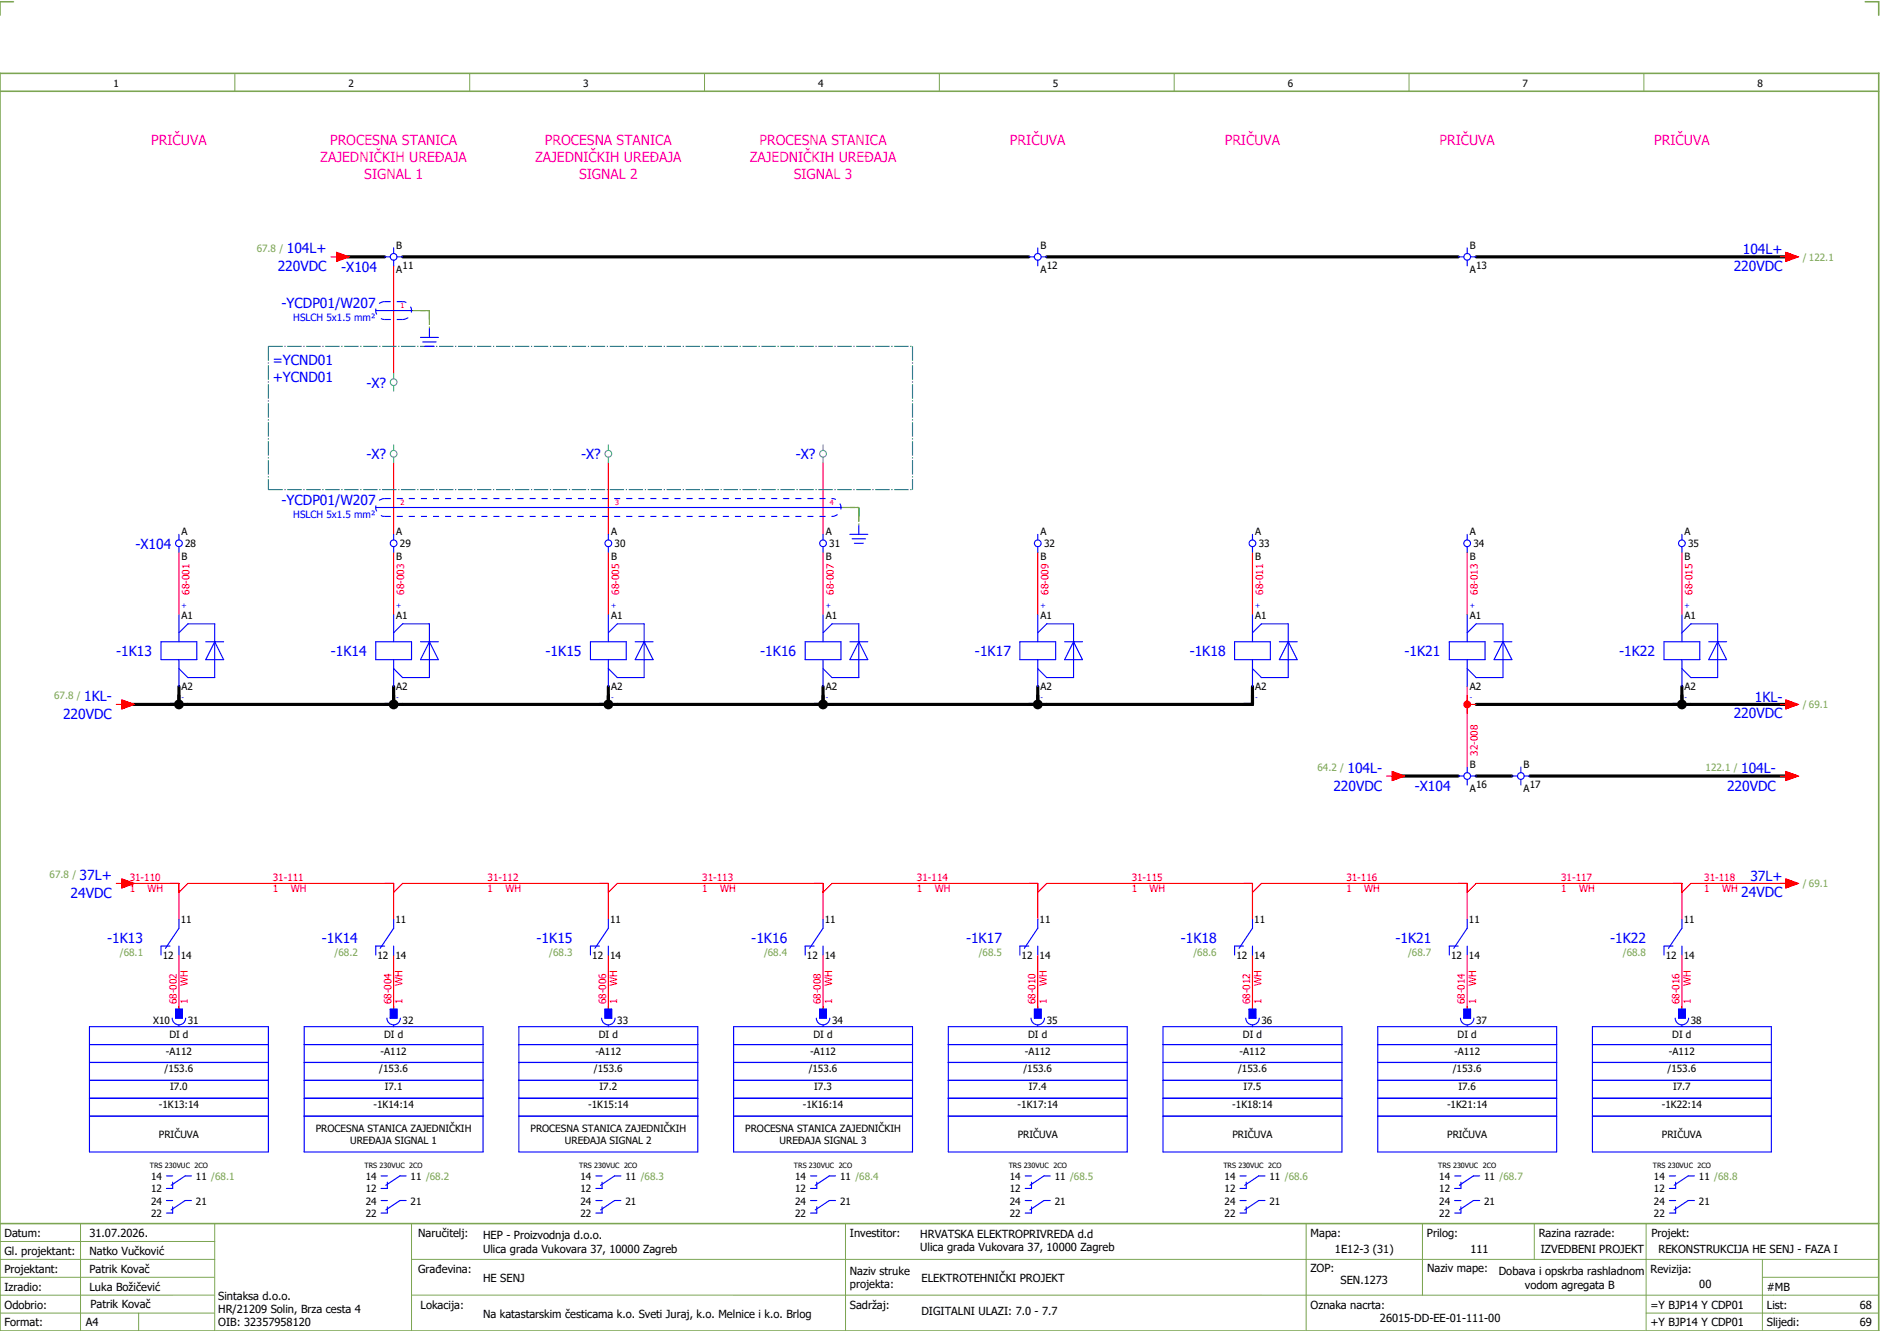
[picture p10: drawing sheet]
<svg xmlns="http://www.w3.org/2000/svg" width="421mm" height="297mm" viewBox="0 0 421 297" stroke-linecap="round" stroke-linejoin="round" font-family="sans-serif">
<path d="M0 16.4h420v281h-420zM3 .4h-3v3M417 .4h3v3M0 20.4h420M0 273.4h420" fill="none" stroke="#7ca552" stroke-width=".35"/>
<g fill="none" stroke="#7ca552" stroke-width=".22">
<path d="M52.5 16.4v4M105 16.4v4M157.5 16.4v4M210 16.4v4M262.5 16.4v4M315 16.4v4M367.5 16.4v4M0 277.4h48M18 273.4v24M48 273.4v24M92 273.4v24M189 273.4v24"/>
<path d="M292 273.4v23.8M318 273.4v16M343 273.4v8M368 273.4v23.8M0 281.4h48M0 285.4h47.8M0 293.4h47.8M31 293.4v4M47.8 289.4h-47.8M92 281.4h328M92 289.4h328M368 293.4h52"/>
<path d="M394 285.4h26M394 281.4v15.8"/>
</g>
<g fill="none" stroke="#f00" stroke-width=".25">
<path d="M88 59.4v24M88 103.4v16M136 103.4v16M184 103.4v16M40 123.4v14M88 123.4v14M136 123.4v14M184 123.4v14M232 123.4v14M280 123.4v14M328 123.4v14M376 123.4v14"/>
<path d="M328 153.4v18M328 157.4h2M28 197.4h12v8M40 199.4l2-2h46v8M88 199.4l2-2h46v8M136 199.4l2-2h46v8M184 199.4l2-2h46v8M232 199.4l2-2h46v8M280 199.4l2-2h46v8M328 199.4l2-2h46v8M400 197.4h-22l-2 2M40 213.4v12"/>
<path d="M88 213.4v12M136 213.4v12M184 213.4v12M232 213.4v12M280 213.4v12M328 213.4v12M376 213.4v12"/>
</g>
<g fill="none" stroke="#000" stroke-width=".7">
<path d="M76 57.4h10M90 57.4h140M234 57.4h92M330 57.4h70M40 153.4v4M88 153.4v4M136 153.4v4M184 153.4v4M232 153.4v4M280 153.4v4h-252M330 157.4h70M376 153.4v4"/>
<path d="M312 173.4h14M330 173.4h8M342 173.4h58"/>
</g>
<path d="M92 69.4h4M96 69.4v4M188 113.4h4M192 113.4v4" fill="none" stroke="#00be00" stroke-width=".25" stroke-dasharray="3.2 .4 .3 .4" stroke-linecap="butt"/>
<g fill="#000">
<circle cx="40" cy="157.4" r="1.1"/>
<circle cx="88" cy="157.4" r="1.1"/>
<circle cx="136" cy="157.4" r="1.1"/>
<circle cx="184" cy="157.4" r="1.1"/>
<circle cx="232" cy="157.4" r="1.1"/>
<circle cx="376" cy="157.4" r="1.1"/>
</g>
<circle cx="328" cy="157.4" r=".88" fill="#f00"/>
<path d="M94 69.4h2M96 69.4v2M190 113.4h2M192 113.4v2" fill="none" stroke="#00be00" stroke-width=".25" stroke-dasharray="3.2 .4 .3 .4" stroke-linecap="butt"/>
<g fill="none" stroke="#00f" stroke-width=".25">
<path d="M86 57.4h1.3M88 55.4v1.2M88 58.1v1.3M88.8 57.4h1.2M230 57.4h1.3M232 55.4v1.2M232 58.1v1.3M232.8 57.4h1.2M326 57.4h1.3M328 55.4v1.2M328 58.1v1.3M328.8 57.4h1.2"/>
<path d="M84 69.4h8M94 75.4h4M94.5 76.4h3M95 77.4h2M96 73.4v2M40 119.4v1.2M84 113.4h104M88 119.4v1.2M136 119.4v1.2M184 119.4v1.2M190 119.4h4M192 117.4v2"/>
<path d="M232 119.4v1.2M280 119.4v1.2M328 119.4v1.2M376 119.4v1.2M40 122.1v1.3M40 137.4v6M88 122.1v1.3M88 137.4v6M136 122.1v1.3M136 137.4v6M184 122.1v1.3M184 137.4v6"/>
<path d="M190.5 120.4h3M191 121.4h2M232 122.1v1.3M232 137.4v6M280 122.1v1.3M280 137.4v6M328 122.1v1.3M328 137.4v6M376 122.1v1.3M376 137.4v6M36 143.4h8v4h-8zM40 147.4v6"/>
<path d="M40 141.4l2-2h6v12h-6l-2-2M46 143.4h4M48 143.4h.1M48 143.4l2 4h-4zM84 143.4h8v4h-8zM88 147.4v6M88 141.4l2-2h6v12h-6l-2-2M94 143.4h4M96 143.4h.1M96 143.4l2 4h-4zM132 143.4h8v4h-8zM136 147.4v6"/>
<path d="M136 141.4l2-2h6v12h-6l-2-2M142 143.4h4M144 143.4h.1M144 143.4l2 4h-4zM180 143.4h8v4h-8zM184 147.4v6M184 141.4l2-2h6v12h-6l-2-2M190 143.4h4M192 143.4h.1M192 143.4l2 4h-4zM228 143.4h8v4h-8zM232 147.4v6"/>
<path d="M232 141.4l2-2h6v12h-6l-2-2M238 143.4h4M240 143.4h.1M240 143.4l2 4h-4zM276 143.4h8v4h-8zM280 147.4v6M280 141.4l2-2h6v12h-6l-2-2M286 143.4h4M288 143.4h.1M288 143.4l2 4h-4zM324 143.4h8v4h-8zM328 147.4v6"/>
<path d="M328 141.4l2-2h6v12h-6l-2-2M334 143.4h4M336 143.4h.1M336 143.4l2 4h-4zM372 143.4h8v4h-8zM376 147.4v6M376 141.4l2-2h6v12h-6l-2-2M382 143.4h4M384 143.4h.1M384 143.4l2 4h-4zM326 173.4h1.3M328 171.4v1.2"/>
<path d="M328 174.1v1.3M328.8 173.4h1.2M338 173.4h1.3M340 171.4v1.2M340 174.1v1.3M340.8 173.4h1.2M38 211.4h-2v2M40 211.4v2M40 205.4v2l-3 4.5M86 211.4h-2v2M88 211.4v2M88 205.4v2l-3 4.5"/>
<path d="M134 211.4h-2v2M136 211.4v2M136 205.4v2l-3 4.5M182 211.4h-2v2M184 211.4v2M184 205.4v2l-3 4.5M230 211.4h-2v2M232 211.4v2M232 205.4v2l-3 4.5M278 211.4h-2v2M280 211.4v2M280 205.4v2l-3 4.5"/>
<path d="M326 211.4h-2v2M328 211.4v2M328 205.4v2l-3 4.5M374 211.4h-2v2M376 211.4v2M376 205.4v2l-3 4.5M20 237.4h40M20 229.4h40v28h-40zM20 233.4h40M38.5 227.5a1.5 1.5 0 0 0 1.5 1.5 1.5 1.5 0 0 0 1.5-1.5M39.3 225.5h1.5v2h-1.5zM40 229.1v.3"/>
<path d="M68 237.4h40M68 233.4h40M68 229.4h40v28h-40zM86.5 227.5a1.5 1.5 0 0 0 1.5 1.5 1.5 1.5 0 0 0 1.5-1.5M87.3 225.5h1.5v2h-1.5zM88 229.1v.3M116 237.4h40M116 233.4h40M116 229.4h40v28h-40zM134.5 227.5a1.5 1.5 0 0 0 1.5 1.5 1.5 1.5 0 0 0 1.5-1.5M135.3 225.5h1.5v2h-1.5zM136 229.1v.3"/>
<path d="M164 237.4h40M164 233.4h40M164 229.4h40v28h-40zM182.5 227.5a1.5 1.5 0 0 0 1.5 1.5 1.5 1.5 0 0 0 1.5-1.5M183.3 225.5h1.5v2h-1.5zM184 229.1v.3M212 237.4h40M212 233.4h40M212 229.4h40v28h-40zM230.5 227.5a1.5 1.5 0 0 0 1.5 1.5 1.5 1.5 0 0 0 1.5-1.5M231.3 225.5h1.5v2h-1.5zM232 229.1v.3"/>
<path d="M260 237.4h40M260 233.4h40M260 229.4h40v28h-40zM278.5 227.5a1.5 1.5 0 0 0 1.5 1.5 1.5 1.5 0 0 0 1.5-1.5M279.3 225.5h1.5v2h-1.5zM280 229.1v.3M308 237.4h40M308 233.4h40M308 229.4h40v28h-40zM326.5 227.5a1.5 1.5 0 0 0 1.5 1.5 1.5 1.5 0 0 0 1.5-1.5M327.3 225.5h1.5v2h-1.5zM328 229.1v.3"/>
<path d="M356 237.4h40M356 233.4h40M356 229.4h40v28h-40zM374.5 227.5a1.5 1.5 0 0 0 1.5 1.5 1.5 1.5 0 0 0 1.5-1.5M375.2 225.5h1.5v2h-1.5zM376 229.1v.3M20 249.4h40M20 245.4h40M20 241.4h40M68 249.4h40M68 245.4h40M68 241.4h40"/>
<path d="M116 249.4h40M116 245.4h40M116 241.4h40M164 249.4h40M164 245.4h40M164 241.4h40M212 249.4h40M212 245.4h40M212 241.4h40M260 249.4h40M260 245.4h40M260 241.4h40"/>
<path d="M308 249.4h40M308 245.4h40M308 241.4h40M356 249.4h40M356 245.4h40M356 241.4h40M37.2 262.7h1.4M37.2 268.2h1.4M38.6 264.1v1.4h-1.4M38.6 269.6v1.4h-1.4M42.8 262.7h-1.4l-3.1 2.1M42.8 268.2h-1.4l-3.1 2.1"/>
<path d="M85.2 262.7h1.4M85.2 268.2h1.4M86.6 264.1v1.4h-1.4M86.6 269.6v1.4h-1.4M90.8 262.7h-1.4l-3.1 2.1M90.8 268.2h-1.4l-3.1 2.1M133.2 262.7h1.4M133.2 268.2h1.4M134.6 264.1v1.4h-1.4M134.6 269.6v1.4h-1.4M138.8 262.7h-1.4l-3.1 2.1M138.8 268.2h-1.4l-3.1 2.1"/>
<path d="M181.2 262.7h1.4M181.2 268.2h1.4M182.6 264.1v1.4h-1.4M182.6 269.6v1.4h-1.4M186.8 262.7h-1.4l-3.1 2.1M186.8 268.2h-1.4l-3.1 2.1M229.2 262.7h1.4M229.2 268.2h1.4M230.6 264.1v1.4h-1.4M230.6 269.6v1.4h-1.4M234.8 262.7h-1.4l-3.1 2.1M234.8 268.2h-1.4l-3.1 2.1"/>
<path d="M277.2 262.7h1.4M277.2 268.2h1.4M278.6 264.1v1.4h-1.4M278.6 269.6v1.4h-1.4M282.8 262.7h-1.4l-3.1 2.1M282.8 268.2h-1.4l-3.1 2.1M325.2 262.7h1.4M325.2 268.2h1.4M326.6 264.1v1.4h-1.4M326.6 269.6v1.4h-1.4M330.8 262.7h-1.4l-3.1 2.1M330.8 268.2h-1.4l-3.1 2.1"/>
<path d="M373.2 262.7h1.4M373.2 268.2h1.4M374.6 264.1v1.4h-1.4M374.6 269.6v1.4h-1.4M378.8 262.7h-1.4l-3.1 2.1M378.8 268.2h-1.4l-3.1 2.1"/>
<circle cx="88" cy="57.4" r=".75"/>
<circle cx="232" cy="57.4" r=".75"/>
<circle cx="328" cy="57.4" r=".75"/>
<circle cx="40" cy="121.4" r=".75"/>
<circle cx="88" cy="121.4" r=".75"/>
<circle cx="136" cy="121.4" r=".75"/>
<circle cx="184" cy="121.4" r=".75"/>
<circle cx="232" cy="121.4" r=".75"/>
<circle cx="280" cy="121.4" r=".75"/>
<circle cx="328" cy="121.4" r=".75"/>
<circle cx="376" cy="121.4" r=".75"/>
<circle cx="328" cy="173.4" r=".75"/>
<circle cx="340" cy="173.4" r=".75"/>
</g>
<g fill="none" stroke="#f00" stroke-width=".25">
<path d="M74 57.4h1.2M75.2 56.4l2.8 1-2.8 1zM398 57.4h1.2M399.2 56.4l2.8 1-2.8 1zM26 157.4h1.3M27.3 156.4l2.7 1-2.7 1zM398 157.4h1.2M399.2 156.4l2.8 1-2.8 1zM310 173.4h1.3M311.3 172.4l2.7 1-2.7 1zM398 173.4h1.2M399.2 172.4l2.8 1-2.8 1z"/>
<path d="M26 197.4h1.3M27.3 196.4l2.7 1-2.7 1zM398 197.4h1.2M399.2 196.4l2.8 1-2.8 1zM40 224.9v.5M88 224.9v.5M136 224.9v.5M184 224.9v.5M232 224.9v.5M280 224.9v.5M328 224.9v.5M376 224.9v.5"/>
</g>
<g fill="#00f" stroke="#00f" stroke-width=".22">
<path d="M39.3 225.5h1.5v2h-1.5z"/>
<path d="M87.3 225.5h1.5v2h-1.5z"/>
<path d="M135.3 225.5h1.5v2h-1.5z"/>
<path d="M183.3 225.5h1.5v2h-1.5z"/>
<path d="M231.3 225.5h1.5v2h-1.5z"/>
<path d="M279.3 225.5h1.5v2h-1.5z"/>
<path d="M327.3 225.5h1.5v2h-1.5z"/>
<path d="M375.2 225.5h1.5v2h-1.5z"/>
</g>
<path d="M60 77.4h144M60 77.4v32M204 77.4v32M60 109.4h144" fill="none" stroke="#007f7f" stroke-width=".25" stroke-dasharray="3.2 .4 .3 .4" stroke-linecap="butt"/>
<g fill="none" stroke="#52a5a5" stroke-width=".25">
<path d="M88 83.4v1.2M88 86.1v1.3M88 99.4v1.2M136 99.4v1.2M184 99.4v1.2M88 102.1v1.3M136 102.1v1.3M184 102.1v1.3"/>
<circle cx="88" cy="85.4" r=".75"/>
<circle cx="88" cy="101.4" r=".75"/>
<circle cx="136" cy="101.4" r=".75"/>
<circle cx="184" cy="101.4" r=".75"/>
</g>
<path d="M86 71.4h4M86 67.4h4M86 67.4a2 2 0 0 0-2 2 2 2 0 0 0 2 2M90 71.4a2 2 0 0 0 2-2 2 2 0 0 0-2-2M86 115.4h100M86 111.4h100M86 111.4a2 2 0 0 0-2 2 2 2 0 0 0 2 2M186 115.4a2 2 0 0 0 2-2 2 2 0 0 0-2-2" fill="none" stroke="#00f" stroke-width=".25" stroke-dasharray="1.4 1.4" stroke-linecap="butt"/>
<g fill="#f00" stroke="#f00" stroke-width=".22">
<path d="M75.2 56.4l2.8 1-2.8 1z"/>
<path d="M399.2 196.4l2.8 1-2.8 1z"/>
<path d="M399.2 156.4l2.8 1-2.8 1z"/>
<path d="M27.3 196.4l2.7 1-2.7 1z"/>
<path d="M27.3 156.4l2.7 1-2.7 1z"/>
<path d="M311.3 172.4l2.7 1-2.7 1z"/>
<path d="M399.2 56.4l2.8 1-2.8 1z"/>
<path d="M399.2 172.4l2.8 1-2.8 1z"/>
</g>
<g font-size="3.1" fill="#f0f">
<text x="33.8" y="32.5">PRIČUVA</text>
<text x="73.8" y="32.5">PROCESNA STANICA</text>
<text x="121.8" y="32.5">PROCESNA STANICA</text>
<text x="169.8" y="32.5">PROCESNA STANICA</text>
<text x="225.8" y="32.5">PRIČUVA</text>
<text x="273.8" y="32.5">PRIČUVA</text>
<text x="321.8" y="32.5">PRIČUVA</text>
<text x="369.8" y="32.5">PRIČUVA</text>
<text x="71.6" y="36.3">ZAJEDNIČKIH UREĐAJA</text>
<text x="81.4" y="40">SIGNAL 1</text>
<text x="119.6" y="36.3">ZAJEDNIČKIH UREĐAJA</text>
<text x="129.4" y="40">SIGNAL 2</text>
<text x="167.6" y="36.3">ZAJEDNIČKIH UREĐAJA</text>
<text x="177.4" y="40">SIGNAL 3</text>
</g>
<g font-size="3.1" fill="#00f">
<text x="64.1" y="56.6">104L+</text>
<text x="389.6" y="56.8">104L+</text>
<text x="62.1" y="60.6">220VDC</text>
<text x="76.3" y="60.7">-X104</text>
<text x="387.6" y="60.5">220VDC</text>
<text x="62.9" y="68.8">-YCDP01/W207</text>
<text x="61" y="81.5">=YCND01</text>
<text x="61" y="85.3">+YCND01</text>
<text x="81.9" y="86.6">-X?</text>
<text x="81.9" y="102.6">-X?</text>
<text x="129.9" y="102.6">-X?</text>
<text x="177.9" y="102.6">-X?</text>
<text x="62.9" y="112.8">-YCDP01/W207</text>
<text x="30.3" y="122.6">-X104</text>
<text x="26" y="146.6">-1K13</text>
<text x="74" y="146.6">-1K14</text>
<text x="122" y="146.6">-1K15</text>
<text x="170" y="146.6">-1K16</text>
<text x="218" y="146.6">-1K17</text>
<text x="266" y="146.6">-1K18</text>
<text x="314" y="146.6">-1K21</text>
<text x="362" y="146.6">-1K22</text>
<text x="14.1" y="160.6">220VDC</text>
<text x="18.8" y="156.6">1KL-</text>
<text x="387.6" y="160.5">220VDC</text>
<text x="392.3" y="156.8">1KL-</text>
<text x="301.2" y="172.6">104L-</text>
<text x="389.2" y="172.6">104L-</text>
<text x="298.1" y="176.6">220VDC</text>
<text x="316.3" y="176.7">-X104</text>
<text x="386.1" y="176.6">220VDC</text>
<text x="17.8" y="196.6">37L+</text>
<text x="391.3" y="196.8">37L+</text>
<text x="15.8" y="200.6">24VDC</text>
<text x="389.3" y="200.5">24VDC</text>
<text x="24" y="210.6">-1K13</text>
<text x="72" y="210.6">-1K14</text>
<text x="120" y="210.6">-1K15</text>
<text x="168" y="210.6">-1K16</text>
<text x="216" y="210.6">-1K17</text>
<text x="264" y="210.6">-1K18</text>
<text x="312" y="210.6">-1K21</text>
<text x="360" y="210.6">-1K22</text>
</g>
<g font-size="2.5">
<text x="1" y="276.4">Datum:</text>
<text x="1" y="280.4">Gl. projektant:</text>
<text x="20" y="276.4">31.07.2026.</text>
<text x="20" y="280.4">Natko Vučković</text>
<text x="93.5" y="276.4">Naručitelj:</text>
<text x="108" y="276.9">HEP - Proizvodnja d.o.o.</text>
<text x="108" y="279.9">Ulica grada Vukovara 37, 10000 Zagreb</text>
<text x="190" y="276.4">Investitor:</text>
<text x="205.7" y="276.6">HRVATSKA ELEKTROPRIVREDA d.d</text>
<text x="205.7" y="279.6">Ulica grada Vukovara 37, 10000 Zagreb</text>
<text x="293" y="276.4">Mapa:</text>
<text x="298.4" y="279.9">1E12-3 (31)</text>
<text x="319" y="276.4">Prilog:</text>
<text x="328.7" y="279.9">111</text>
<text x="344" y="276.4">Razina razrade:</text>
<text x="344.4" y="279.9">IZVEDBENI PROJEKT</text>
<text x="369.2" y="276.3">Projekt:</text>
<text x="370.8" y="279.9">REKONSTRUKCIJA HE SENJ - FAZA I</text>
<text x="1" y="284.4">Projektant:</text>
<text x="20" y="284.4">Patrik Kovač</text>
<text x="93.5" y="284.4">Građevina:</text>
<text x="108" y="286.4">HE SENJ</text>
<text x="190" y="284.9">Naziv struke</text>
<text x="190" y="287.9">projekta:</text>
<text x="206" y="286.5">ELEKTROTEHNIČKI PROJEKT</text>
<text x="293" y="284.3">ZOP:</text>
<text x="299.7" y="286.9">SEN.1273</text>
<text x="319" y="284.3">Naziv mape:</text>
<text x="335.1" y="285">Dobava i opskrba rashladnom</text>
<text x="340.9" y="288">vodom agregata B</text>
<text x="369" y="284.4">Revizija:</text>
<text x="379.9" y="287.9">00</text>
<text x="1" y="288.4">Izradio:</text>
<text x="1" y="292.4">Odobrio:</text>
<text x="20" y="288.4">Luka Božičević</text>
<text x="20.2" y="292.3">Patrik Kovač</text>
<text x="48.8" y="290.4">Sintaksa d.o.o.</text>
<text x="48.8" y="293.4">HR/21209 Solin, Brza cesta 4</text>
<text x="94" y="292.4">Lokacija:</text>
<text x="190" y="292.4">Sadržaj:</text>
<text x="206" y="293.9">DIGITALNI ULAZI: 7.0 - 7.7</text>
<text x="293" y="292.4">Oznaka nacrta:</text>
<text x="369" y="292.4">=Y BJP14 Y CDP01</text>
<text x="395" y="292.4">List:</text>
<text x="395" y="288.4">#MB</text>
<text x="415.8" y="292.4">68</text>
<text x="1" y="296.4">Format:</text>
<text x="19.2" y="296.4">A4</text>
<text x="48.8" y="296.4">OIB: 32357958120</text>
<text x="108" y="294.4">Na katastarskim česticama k.o. Sveti Juraj, k.o. Melnice i k.o. Brlog</text>
<text x="308.5" y="295.4">26015-DD-EE-01-111-00</text>
<text x="369" y="296.4">+Y BJP14 Y CDP01</text>
<text x="395" y="296.4">Slijedi:</text>
<text x="415.8" y="296.4">69</text>
</g>
<g font-size="2.2">
<text x="25.4" y="19.4">1</text>
<text x="77.9" y="19.4">2</text>
<text x="130.4" y="19.4">3</text>
<text x="182.9" y="19.4">4</text>
<text x="235.4" y="19.4">5</text>
<text x="287.9" y="19.4">6</text>
<text x="340.4" y="19.4">7</text>
<text x="392.9" y="19.4">8</text>
<text x="88.6" y="55.5">B</text>
<text x="232.6" y="55.5">B</text>
<text x="328.6" y="55.5">B</text>
<text x="88.6" y="60.9">A</text>
<text x="90" y="60">11</text>
<text x="232.6" y="60.9">A</text>
<text x="234" y="60">12</text>
<text x="328.6" y="60.9">A</text>
<text x="330" y="60">13</text>
<text x="40.6" y="119.5">A</text>
<text x="88.6" y="119.5">A</text>
<text x="136.6" y="119.5">A</text>
<text x="184.6" y="119.5">A</text>
<text x="232.6" y="119.5">A</text>
<text x="280.6" y="119.5">A</text>
<text x="328.6" y="119.5">A</text>
<text x="376.6" y="119.5">A</text>
<text x="40.6" y="125">B</text>
<text x="41.4" y="122.3">28</text>
<text x="88.6" y="125">B</text>
<text x="89.4" y="122.3">29</text>
<text x="136.6" y="125">B</text>
<text x="137.4" y="122.3">30</text>
<text x="184.6" y="125">B</text>
<text x="185.4" y="122.3">31</text>
<text x="232.6" y="125">B</text>
<text x="233.4" y="122.3">32</text>
<text x="280.6" y="125">B</text>
<text x="281.4" y="122.3">33</text>
<text x="328.6" y="125">B</text>
<text x="329.4" y="122.3">34</text>
<text x="376.6" y="125">B</text>
<text x="377.4" y="122.3">35</text>
<text x="40.6" y="138.3">A1</text>
<text x="88.6" y="138.3">A1</text>
<text x="136.6" y="138.3">A1</text>
<text x="184.6" y="138.3">A1</text>
<text x="232.6" y="138.3">A1</text>
<text x="280.6" y="138.3">A1</text>
<text x="328.6" y="138.3">A1</text>
<text x="376.6" y="138.3">A1</text>
<text x="40.6" y="154.2">A2</text>
<text x="88.6" y="154.2">A2</text>
<text x="136.6" y="154.2">A2</text>
<text x="184.6" y="154.2">A2</text>
<text x="232.6" y="154.2">A2</text>
<text x="280.6" y="154.2">A2</text>
<text x="328.6" y="154.2">A2</text>
<text x="376.6" y="154.2">A2</text>
<text x="328.6" y="171.5">B</text>
<text x="340.6" y="171.5">B</text>
<text x="328.6" y="176.9">A</text>
<text x="330" y="176">16</text>
<text x="340.6" y="176.9">A</text>
<text x="342" y="176">17</text>
<text x="40.4" y="206.3">11</text>
<text x="88.4" y="206.3">11</text>
<text x="136.4" y="206.3">11</text>
<text x="184.4" y="206.3">11</text>
<text x="232.4" y="206.3">11</text>
<text x="280.4" y="206.3">11</text>
<text x="328.4" y="206.3">11</text>
<text x="376.4" y="206.3">11</text>
<text x="36.4" y="214.2">12</text>
<text x="40.4" y="214.2">14</text>
<text x="84.4" y="214.2">12</text>
<text x="88.4" y="214.2">14</text>
<text x="132.4" y="214.2">12</text>
<text x="136.4" y="214.2">14</text>
<text x="180.4" y="214.2">12</text>
<text x="184.4" y="214.2">14</text>
<text x="228.4" y="214.2">12</text>
<text x="232.4" y="214.2">14</text>
<text x="276.4" y="214.2">12</text>
<text x="280.4" y="214.2">14</text>
<text x="324.4" y="214.2">12</text>
<text x="328.4" y="214.2">14</text>
<text x="372.4" y="214.2">12</text>
<text x="376.4" y="214.2">14</text>
<text x="34.3" y="228.7">X10</text>
<text x="37.9" y="231.8">DI d</text>
<text x="42" y="228.7">31</text>
<text x="85.9" y="231.8">DI d</text>
<text x="90" y="228.7">32</text>
<text x="133.9" y="231.8">DI d</text>
<text x="138" y="228.7">33</text>
<text x="181.9" y="231.8">DI d</text>
<text x="186" y="228.7">34</text>
<text x="229.9" y="231.8">DI d</text>
<text x="234" y="228.7">35</text>
<text x="277.9" y="231.8">DI d</text>
<text x="282" y="228.7">36</text>
<text x="325.9" y="231.8">DI d</text>
<text x="330" y="228.7">37</text>
<text x="373.9" y="231.8">DI d</text>
<text x="378" y="228.7">38</text>
<text x="36.8" y="239.6">/153.6</text>
<text x="37.1" y="235.6">-A112</text>
<text x="84.8" y="239.6">/153.6</text>
<text x="85.1" y="235.6">-A112</text>
<text x="132.8" y="239.6">/153.6</text>
<text x="133.1" y="235.6">-A112</text>
<text x="180.8" y="239.6">/153.6</text>
<text x="181.1" y="235.6">-A112</text>
<text x="228.8" y="239.6">/153.6</text>
<text x="229.1" y="235.6">-A112</text>
<text x="276.8" y="239.6">/153.6</text>
<text x="277.1" y="235.6">-A112</text>
<text x="324.8" y="239.6">/153.6</text>
<text x="325.1" y="235.6">-A112</text>
<text x="372.8" y="239.6">/153.6</text>
<text x="373.1" y="235.6">-A112</text>
<text x="38" y="243.6">I7.0</text>
<text x="86" y="243.6">I7.1</text>
<text x="134" y="243.6">I7.2</text>
<text x="182" y="243.6">I7.3</text>
<text x="230" y="243.6">I7.4</text>
<text x="278" y="243.6">I7.5</text>
<text x="326" y="243.6">I7.6</text>
<text x="374" y="243.6">I7.7</text>
<text x="35.5" y="247.6">-1K13:14</text>
<text x="83.5" y="247.6">-1K14:14</text>
<text x="131.5" y="247.6">-1K15:14</text>
<text x="179.5" y="247.6">-1K16:14</text>
<text x="227.5" y="247.6">-1K17:14</text>
<text x="275.5" y="247.6">-1K18:14</text>
<text x="323.5" y="247.6">-1K21:14</text>
<text x="371.5" y="247.6">-1K22:14</text>
<text x="35.5" y="254.3">PRIČUVA</text>
<text x="70.6" y="252.9">PROCESNA STANICA ZAJEDNIČKIH</text>
<text x="78.3" y="255.6">UREĐAJA SIGNAL 1</text>
<text x="118.6" y="252.9">PROCESNA STANICA ZAJEDNIČKIH</text>
<text x="126.3" y="255.6">UREĐAJA SIGNAL 2</text>
<text x="166.6" y="252.9">PROCESNA STANICA ZAJEDNIČKIH</text>
<text x="174.3" y="255.6">UREĐAJA SIGNAL 3</text>
<text x="227.5" y="254.3">PRIČUVA</text>
<text x="275.5" y="254.3">PRIČUVA</text>
<text x="323.5" y="254.3">PRIČUVA</text>
<text x="371.5" y="254.3">PRIČUVA</text>
<text x="33.8" y="263.6">14</text>
<text x="43.8" y="263.6">11 /68.1</text>
<text x="81.8" y="263.6">14</text>
<text x="91.8" y="263.6">11 /68.2</text>
<text x="129.8" y="263.6">14</text>
<text x="139.8" y="263.6">11 /68.3</text>
<text x="177.8" y="263.6">14</text>
<text x="187.8" y="263.6">11 /68.4</text>
<text x="225.8" y="263.6">14</text>
<text x="235.8" y="263.6">11 /68.5</text>
<text x="273.8" y="263.6">14</text>
<text x="283.8" y="263.6">11 /68.6</text>
<text x="321.8" y="263.6">14</text>
<text x="331.8" y="263.6">11 /68.7</text>
<text x="369.8" y="263.6">14</text>
<text x="379.8" y="263.6">11 /68.8</text>
<text x="33.8" y="266.4">12</text>
<text x="33.8" y="269.1">24</text>
<text x="43.8" y="269.1">21</text>
<text x="81.8" y="266.4">12</text>
<text x="81.8" y="269.1">24</text>
<text x="91.8" y="269.1">21</text>
<text x="129.8" y="266.4">12</text>
<text x="129.8" y="269.1">24</text>
<text x="139.8" y="269.1">21</text>
<text x="177.8" y="266.4">12</text>
<text x="177.8" y="269.1">24</text>
<text x="187.8" y="269.1">21</text>
<text x="225.8" y="266.4">12</text>
<text x="225.8" y="269.1">24</text>
<text x="235.8" y="269.1">21</text>
<text x="273.8" y="266.4">12</text>
<text x="273.8" y="269.1">24</text>
<text x="283.8" y="269.1">21</text>
<text x="321.8" y="266.4">12</text>
<text x="321.8" y="269.1">24</text>
<text x="331.8" y="269.1">21</text>
<text x="369.8" y="266.4">12</text>
<text x="369.8" y="269.1">24</text>
<text x="379.8" y="269.1">21</text>
<text x="33.8" y="271.9">22</text>
<text x="81.8" y="271.9">22</text>
<text x="129.8" y="271.9">22</text>
<text x="177.8" y="271.9">22</text>
<text x="225.8" y="271.9">22</text>
<text x="273.8" y="271.9">22</text>
<text x="321.8" y="271.9">22</text>
<text x="369.8" y="271.9">22</text>
</g>
<g font-size="2.2" fill="#7ca552">
<text x="57.4" y="56.3">67.8 /</text>
<text x="403" y="58.3">/ 122.1</text>
<text x="12.1" y="156.3">67.8 /</text>
<text x="403" y="158.3">/ 69.1</text>
<text x="294.5" y="172.3">64.2 /</text>
<text x="381.3" y="172.3">122.1 /</text>
<text x="11.1" y="196.3">67.8 /</text>
<text x="403" y="198.3">/ 69.1</text>
<text x="26.8" y="213.5">/68.1</text>
<text x="74.8" y="213.5">/68.2</text>
<text x="122.8" y="213.5">/68.3</text>
<text x="170.8" y="213.5">/68.4</text>
<text x="218.8" y="213.5">/68.5</text>
<text x="266.8" y="213.5">/68.6</text>
<text x="314.8" y="213.5">/68.7</text>
<text x="362.8" y="213.5">/68.8</text>
</g>
<g font-size="2.2" fill="#00f">
<text x="65.6" y="71.6">HSLCH 5x1.5 mm²</text>
<text x="65.6" y="115.6">HSLCH 5x1.5 mm²</text>
</g>
<g font-size="2.2" fill="#f00">
<text x="42.4" y="132.8" transform="rotate(-90 42.4 132.8)">68-001</text>
<text x="90.4" y="132.8" transform="rotate(-90 90.4 132.8)">68-003</text>
<text x="138.4" y="132.8" transform="rotate(-90 138.4 132.8)">68-005</text>
<text x="186.4" y="132.8" transform="rotate(-90 186.4 132.8)">68-007</text>
<text x="234.4" y="132.8" transform="rotate(-90 234.4 132.8)">68-009</text>
<text x="282.4" y="132.8" transform="rotate(-90 282.4 132.8)">68-011</text>
<text x="330.4" y="132.8" transform="rotate(-90 330.4 132.8)">68-013</text>
<text x="378.4" y="132.8" transform="rotate(-90 378.4 132.8)">68-015</text>
<text x="330.4" y="168.8" transform="rotate(-90 330.4 168.8)">32-008</text>
<text x="29" y="196.9">31-110</text>
<text x="61" y="196.9">31-111</text>
<text x="109" y="196.9">31-112</text>
<text x="157" y="196.9">31-113</text>
<text x="205" y="196.9">31-114</text>
<text x="253" y="196.9">31-115</text>
<text x="301" y="196.9">31-116</text>
<text x="349" y="196.9">31-117</text>
<text x="381" y="196.9">31-118</text>
<text x="29" y="199.4">1</text>
<text x="33" y="199.4">WH</text>
<text x="61" y="199.4">1</text>
<text x="65" y="199.4">WH</text>
<text x="109" y="199.4">1</text>
<text x="113" y="199.4">WH</text>
<text x="157" y="199.4">1</text>
<text x="161" y="199.4">WH</text>
<text x="205" y="199.4">1</text>
<text x="209" y="199.4">WH</text>
<text x="253" y="199.4">1</text>
<text x="257" y="199.4">WH</text>
<text x="301" y="199.4">1</text>
<text x="305" y="199.4">WH</text>
<text x="349" y="199.4">1</text>
<text x="353" y="199.4">WH</text>
<text x="381" y="199.4">1</text>
<text x="385" y="199.4">WH</text>
<text x="42" y="220.4" transform="rotate(-90 42 220.4)">WH</text>
<text x="90" y="220.4" transform="rotate(-90 90 220.4)">WH</text>
<text x="138" y="220.4" transform="rotate(-90 138 220.4)">WH</text>
<text x="186" y="220.4" transform="rotate(-90 186 220.4)">WH</text>
<text x="234" y="220.4" transform="rotate(-90 234 220.4)">WH</text>
<text x="282" y="220.4" transform="rotate(-90 282 220.4)">WH</text>
<text x="330" y="220.4" transform="rotate(-90 330 220.4)">WH</text>
<text x="378" y="220.4" transform="rotate(-90 378 220.4)">WH</text>
<text x="39.5" y="224.4" transform="rotate(-90 39.5 224.4)">68-002</text>
<text x="42" y="224.4" transform="rotate(-90 42 224.4)">1</text>
<text x="87.5" y="224.4" transform="rotate(-90 87.5 224.4)">68-004</text>
<text x="90" y="224.4" transform="rotate(-90 90 224.4)">1</text>
<text x="135.5" y="224.4" transform="rotate(-90 135.5 224.4)">68-006</text>
<text x="138" y="224.4" transform="rotate(-90 138 224.4)">1</text>
<text x="183.5" y="224.4" transform="rotate(-90 183.5 224.4)">68-008</text>
<text x="186" y="224.4" transform="rotate(-90 186 224.4)">1</text>
<text x="231.5" y="224.4" transform="rotate(-90 231.5 224.4)">68-010</text>
<text x="234" y="224.4" transform="rotate(-90 234 224.4)">1</text>
<text x="279.5" y="224.4" transform="rotate(-90 279.5 224.4)">68-012</text>
<text x="282" y="224.4" transform="rotate(-90 282 224.4)">1</text>
<text x="327.5" y="224.4" transform="rotate(-90 327.5 224.4)">68-014</text>
<text x="330" y="224.4" transform="rotate(-90 330 224.4)">1</text>
<text x="375.5" y="224.4" transform="rotate(-90 375.5 224.4)">68-016</text>
<text x="378" y="224.4" transform="rotate(-90 378 224.4)">1</text>
</g>
<g font-size="1.6" fill="#f00">
<text x="89.5" y="68.9">1</text>
<text x="89.5" y="112.9">2</text>
<text x="137.5" y="112.9">3</text>
<text x="185.5" y="112.9">4</text>
</g>
<g font-size="1.6" fill="#00f">
<text x="40.6" y="135.8">+</text>
<text x="88.6" y="135.8">+</text>
<text x="136.6" y="135.8">+</text>
<text x="184.6" y="135.8">+</text>
<text x="232.6" y="135.8">+</text>
<text x="280.6" y="135.8">+</text>
<text x="328.6" y="135.8">+</text>
<text x="376.6" y="135.8">+</text>
<text x="40.6" y="156.3">-</text>
<text x="88.6" y="156.3">-</text>
<text x="136.6" y="156.3">-</text>
<text x="184.6" y="156.3">-</text>
<text x="232.6" y="156.3">-</text>
<text x="280.6" y="156.3">-</text>
<text x="328.6" y="156.3">-</text>
<text x="376.6" y="156.3">-</text>
</g>
<g font-size="1.6">
<text x="33.5" y="261.1">TRS 230VUC 2CO</text>
<text x="81.5" y="261.1">TRS 230VUC 2CO</text>
<text x="129.5" y="261.1">TRS 230VUC 2CO</text>
<text x="177.5" y="261.1">TRS 230VUC 2CO</text>
<text x="225.5" y="261.1">TRS 230VUC 2CO</text>
<text x="273.5" y="261.1">TRS 230VUC 2CO</text>
<text x="321.5" y="261.1">TRS 230VUC 2CO</text>
<text x="369.5" y="261.1">TRS 230VUC 2CO</text>
</g>
</svg>
